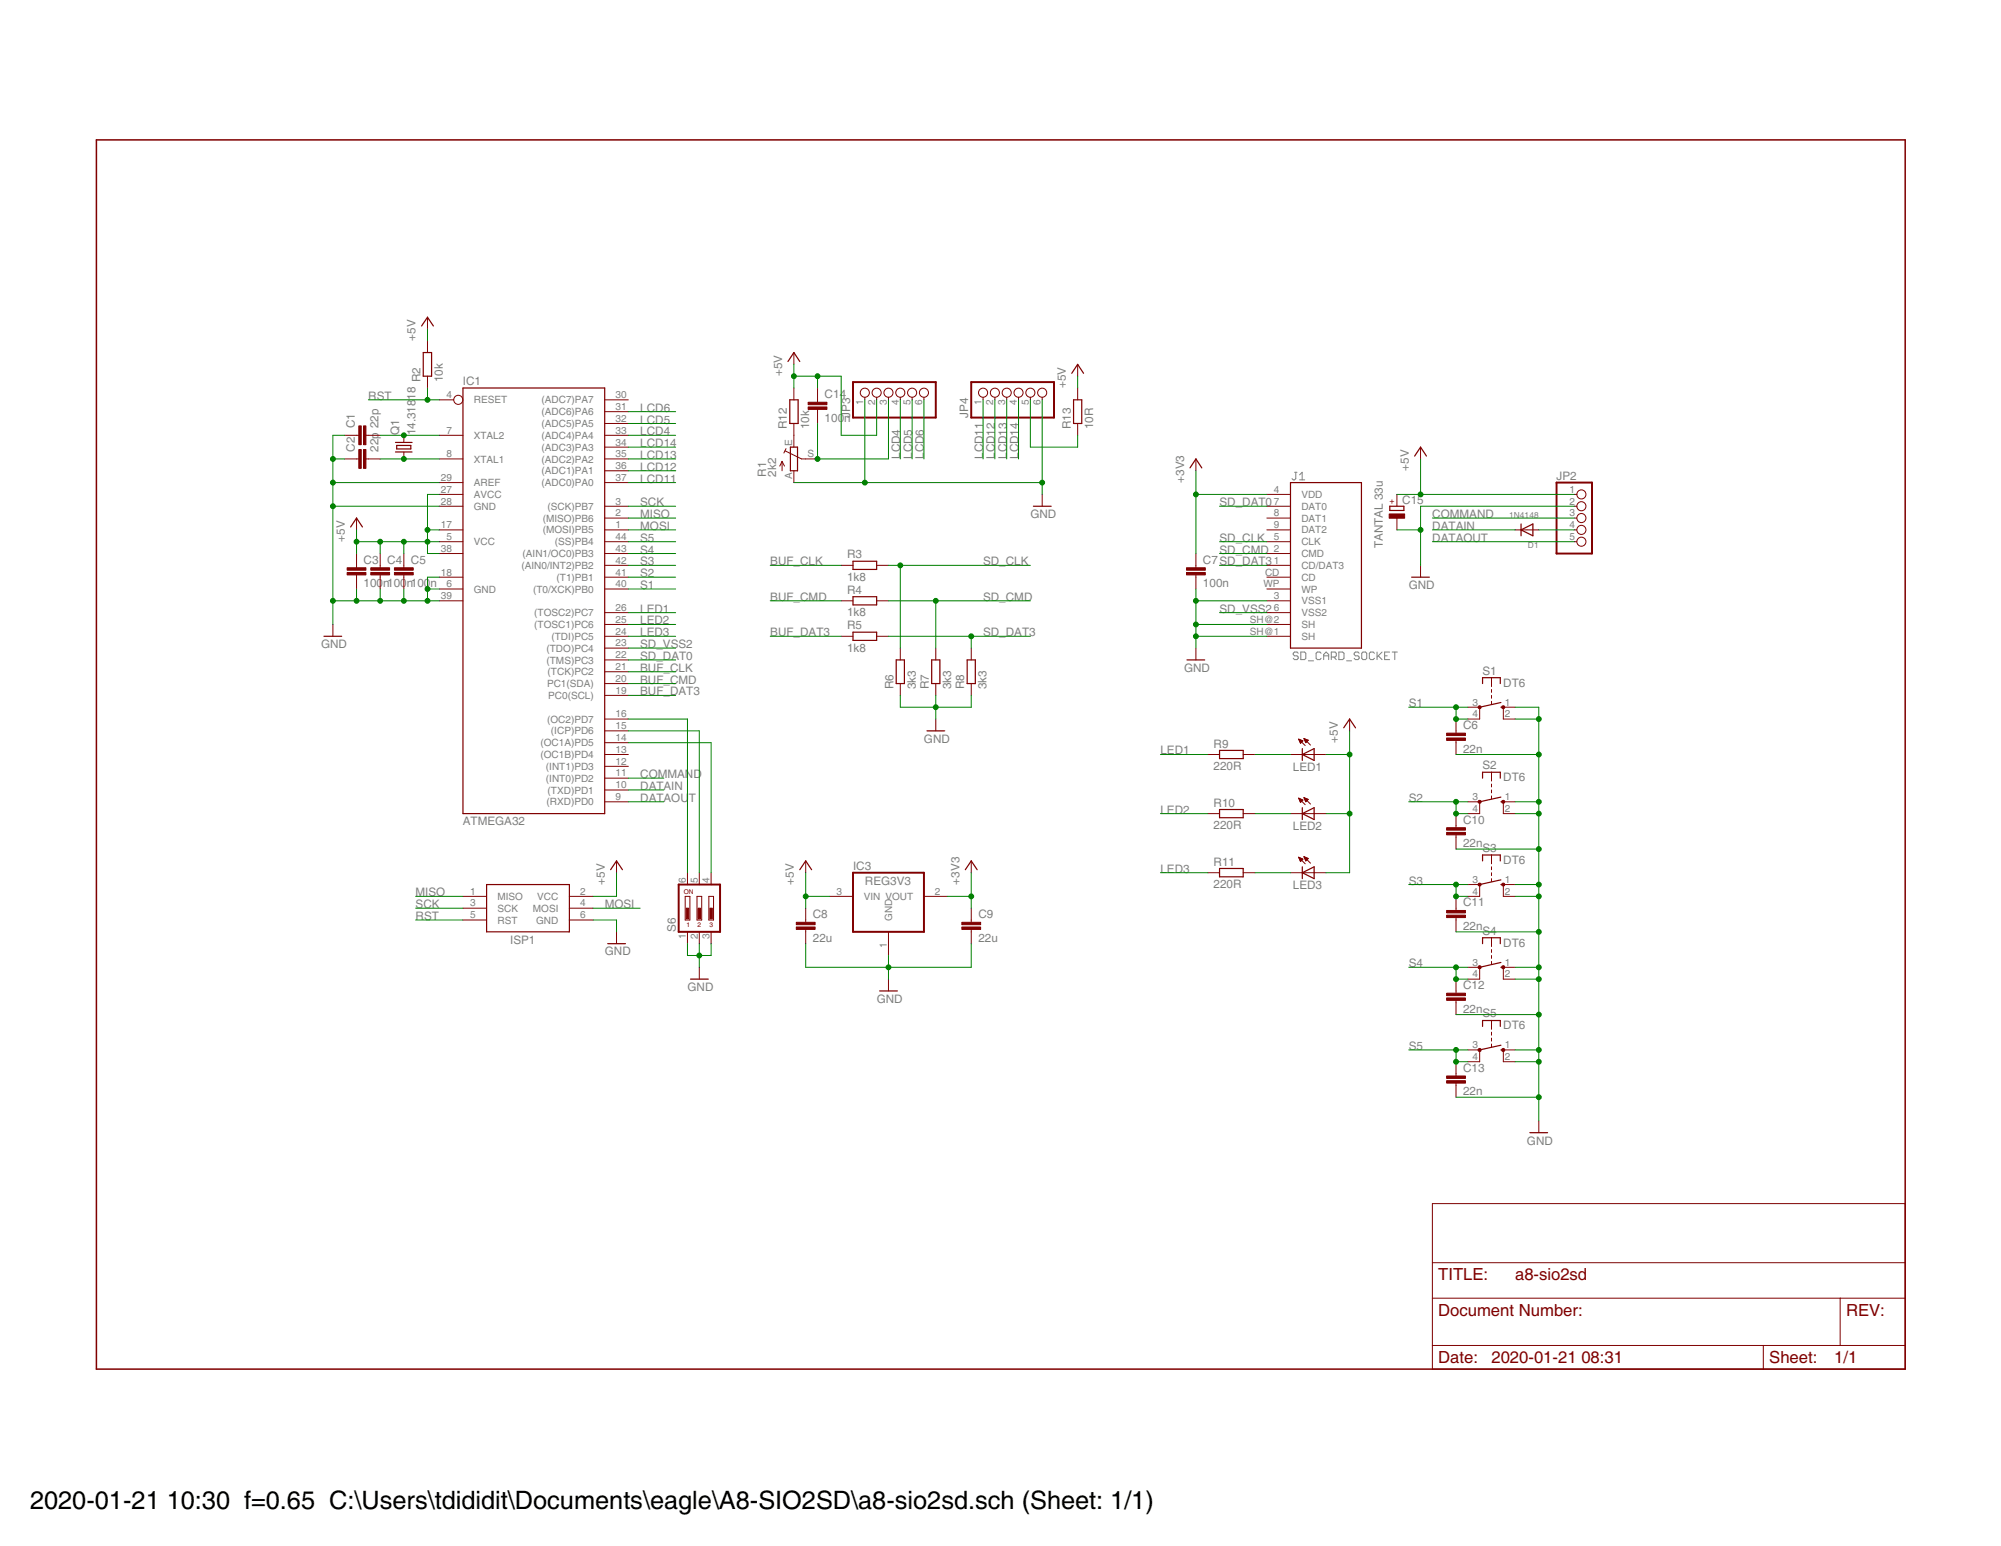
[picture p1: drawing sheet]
<svg xmlns="http://www.w3.org/2000/svg" width="279mm" height="216mm" viewBox="0 0 279 216" stroke-linecap="round" stroke-linejoin="round" font-family="sans-serif">
<g fill="none" stroke="#808080" stroke-width=".14">
<path d="M180.8 66h.3M180.9 66v.8l-.1 .2h-.2l-.2-.2M181.5 67h.7M181.5 66.3l.3-.3v1M181.3 91.2l-.2-.1h-.4l-.1 .1v.2l.1 .2h.4l.2 .2v.1l-.2 .2h-.4l-.1-.2M181.6 91.1h.6l.1 .1v.7l-.1 .2h-.6zM182.7 92.3h.7M184.5 91.2l-.2-.1h-.4l-.1 .1v.7l.1 .2h.4l.2-.2M184.8 91.6h.7M184.8 92.1v-.7l.4-.3 .3 .3v.7M185.9 91.8h.5l.2-.2v-.4l-.2-.1h-.5v1M186.2 91.8l.4 .3"/>
<path d="M186.9 91.1h.6l.2 .1v.7l-.2 .2h-.6zM188 92.3h.7M189.8 91.2l-.2-.1h-.3l-.2 .1v.2l.2 .2h.3l.2 .2v.1l-.2 .2h-.3l-.2-.2M190.3 91.1h.4l.1 .1v.7l-.1 .2h-.4l-.2-.2v-.7zM191.9 91.2l-.2-.1h-.3l-.2 .1v.7l.2 .2h.3l.2-.2M192.3 91.1v1M192.4 91.6l.6 .5M193 91.1l-.7 .7M193.3 91.6h.4M194 91.1h-.7v1h.7M194.4 91.1h.7M194.8 91.1v1"/>
</g>
<g fill="none" stroke="#800000" stroke-width=".17">
<path d="M58.9 45.5l.8-1.2 .8 1.2M59.1 49.2h1.2v3.3h-1.2zM64.6 54.2h19.8v59.4h-19.8zM110 50.5l.8-1.3 .9 1.3M110.3 55.8h1.1v3.3h-1.1zM149.6 52.1l.9-1.2 .8 1.2M149.9 55.8h1.1v3.3h-1.1zM49 73.6l.8-1.3 .8 1.3M55.2 61.8h2.3M55.2 63.1h2.3M55.4 62.2h2v.5h-2zM110.4 62.4h1v3.3h-1z"/>
<path d="M119.1 78.4h3.3v1.1h-3.3zM144.3 70.7h2.5M166.2 65.3l.8-1.2 .8 1.2M180.2 67.4h9.9v23.1h-9.9zM194.1 70.7h1.9v.6h-1.9zM197.5 63.7l.9-1.3 .8 1.3M212.4 74l1.6-.8v1.6zM212.4 73.2v1.6M45.2 88.9h2.5M119.1 83.3h3.3v1.2h-3.3zM119.1 88.3h3.3v1.1h-3.3zM125.1 92.2h1.2v3.3h-1.2z"/>
<path d="M130.1 92.2h1.1v3.3h-1.1zM135 92.2h1.2v3.3h-1.2zM165.7 92.2h2.5M197.1 80.6h2.5M207 95.5v-.9h2.5v.9M209.6 98.8h.3M209.6 98.1l-3 .7M129.4 102.1h2.5M170.3 104.8h3.3v1.1h-3.3zM170.3 113.1h3.3v1.1h-3.3zM181.8 105.4l1.7-.9v1.7zM181.8 104.5v1.7"/>
<path d="M181.8 112.8v1.6M181.8 113.6l1.7-.8v1.6zM187.6 101.6l.8-1.2 .9 1.2M207 108.7v-.9h2.5v.9M209.6 112h.3M209.6 111.3l-3 .7M67.9 123.5h11.6v6.6h-11.6zM84.9 131.8h2.4M85.3 121.5l.8-1.3 .8 1.3M96.4 136.7h2.5M111.7 121.5l.8-1.3 .8 1.3M122.8 138.4h2.5"/>
<path d="M134.8 121.5l.8-1.3 .8 1.3M170.3 121.3h3.3v1.1h-3.3zM181.8 121.1v1.6M181.8 121.9l1.7-.8v1.6zM207 120.2v-.8h2.5v.8M207 131.8v-.8h2.5v.8M209.6 123.5h.3M209.6 122.9l-3 .6M209.6 135.1h.3M209.6 134.4l-3 .7M207 143.3v-.8h2.5v.8M209.6 146.6h.3"/>
<path d="M209.6 146l-3 .6M213.6 158.2h2.5"/>
</g>
<g fill="none" stroke="#800000" stroke-width=".14">
<path d="M59.7 44.3v1.7M59.7 47.6v1.6M59.7 52.5v1.7M61.3 55.8h2.1M84.4 55.8h3.3M84.4 57.5h3.3M84.4 59.1h3.3M110.8 49.2v1.7M110.8 54.2v1.6M110.8 59.1v3.3M114.2 54.2v2M114.2 57.2v1.9"/>
<path d="M120.8 55.5v.3M122.4 55.5v.3M124.1 55.5v.3M125.7 55.5v.3M127.4 55.5v.3M129 55.5v.3M137.3 55.5v.3M138.9 55.5v.3M140.6 55.5v.3M142.2 55.5v.3M143.9 55.5v.3M145.5 55.5v.3"/>
<path d="M150.5 50.9v1.6M150.5 54.2v1.6M150.5 59.1v1.7M48.1 60.8h2M48.1 64.1h2M49.8 72.3v1.7M49.8 77.3v2M51.1 60.8h2M51.1 64.1h2M53.1 77.3v2M56.4 60.8v1M56.4 63.1v1"/>
<path d="M56.4 77.3v2M61.3 77.3h3.3M61.3 69h3.3M61.3 75.6h3.3M61.3 70.7h3.3M61.3 74h3.3M61.3 60.8h3.3M61.3 64.1h3.3M61.3 67.4h3.3M84.4 79h3.3M84.4 77.3h3.3M84.4 75.6h3.3"/>
<path d="M84.4 70.7h3.3M84.4 72.3h3.3M84.4 74h3.3M84.4 60.8h3.3M84.4 62.4h3.3M84.4 64.1h3.3M84.4 65.7h3.3M84.4 67.4h3.3M109.2 64.4v1.3M109.2 64.4l-.3 .7M109.2 64.4l.3 .7M109.6 63l2.3 1.1h2.3"/>
<path d="M109.7 62.7l-.2 .6M110.8 65.7v1.7M117.5 79h1.6M122.4 79h1.7M145.5 69v1.7M167 64.1v1.6M167 77.3v2M176.9 79h3.3M176.9 77.3h3.3M176.9 69h3.3M176.9 75.6h3.3M176.9 70.7h3.3"/>
<path d="M176.9 72.3h3.3M176.9 74h3.3M195.1 69v1.7M195.1 72.3v1.7M198.4 62.4v1.7M198.4 79v1.6M211.6 74h3.3M219.8 69h.4M219.8 75.6h.4M219.8 70.7h.4M219.8 72.3h.4M219.8 74h.4"/>
<path d="M46.5 87.2v1.7M49.8 80.3v2M53.1 80.3v2M56.4 80.3v2M61.3 83.9h3.3M61.3 82.3h3.3M61.3 80.6h3.3M84.4 85.6h3.3M84.4 82.3h3.3M84.4 80.6h3.3M84.4 88.9h3.3M84.4 87.2h3.3"/>
<path d="M84.4 90.5h3.3M84.4 92.2h3.3M84.4 93.8h3.3M84.4 95.5h3.3M84.4 97.1h3.3M117.5 83.9h1.6M117.5 88.9h1.6M122.4 83.9h1.7M122.4 88.9h1.7M125.7 90.5v1.7M125.7 95.5v1.6M130.7 90.5v1.7"/>
<path d="M130.7 95.5v1.6M135.6 90.5v1.7M135.6 95.5v1.6M167 80.3v2M167 90.5v1.7M176.9 83.9h3.3M176.9 85.6h3.3M176.9 82.3h3.3M176.9 80.6h3.3M176.9 88.9h3.3M176.9 87.2h3.3M205 98.8h1.6v1.6h-1.6"/>
<path d="M208.3 94.6v1.3M208.3 96.3v.4M208.3 97.1v.4M208.3 97.9v.4M211.6 98.8h-1.7v1.6h1.7M84.4 100.4h3.3M84.4 112h3.3M84.4 105.4h3.3M84.4 103.7h3.3M84.4 110.3h3.3M84.4 108.7h3.3M84.4 107h3.3"/>
<path d="M84.4 102.1h3.3M130.7 100.4v1.7M168.6 113.6h1.7M168.6 105.4h1.7M173.6 113.6h1.6M173.6 105.4h1.6M180.2 113.6h4.9M180.2 105.4h4.9M181.3 103.2l.9 .9M181.3 103.2l.6 .3-.3 .3zM181.3 111.5l.9 .9M181.3 111.5l.6 .2-.3 .4z"/>
<path d="M181.3 119.7l.9 .9M181.3 119.7l.6 .3-.3 .3zM181.4 103.3h.1M181.4 111.5h.1M181.4 119.7h.1M181.4 103.3h.2M181.4 119.8h.1M181.4 111.6h.2M181.4 119.9h.3M181.4 103.4h.3M181.4 111.7h.4M181.4 103.4h.5"/>
<path d="M181.4 119.9h.4M181.5 103.5h.4M181.5 111.7h.4M181.5 111.8h.3M181.5 103.6h.3M181.5 111.9h.3M181.5 103.7h.2M181.5 111.9h.2M181.6 112h.1M181.6 103.7h.1M181.6 103.8h.1M182.1 103.1l.9 1"/>
<path d="M182.1 103.1l.6 .3M182.1 103.1l.2 .6 .4-.3M182.1 111.4l.9 .9M182.1 111.4l.6 .2-.4 .4zM182.1 119.6l.9 .9M182.1 119.6l.6 .3-.4 .3M182.1 119.6l.2 .6M182.1 103.2h.1M182.1 111.4h.1M182.1 119.7h.1M182.1 111.5h.1M182.1 119.7h.2"/>
<path d="M182.1 103.3h.3M182.1 111.5h.3M182.2 103.3h.3M182.2 119.8h.3M182.2 103.4h.5M182.2 111.6h.4M182.2 119.9h.4M182.2 111.7h.4M182.2 103.4h.4M182.2 103.5h.3M182.3 111.8h.2M182.3 103.6h.2"/>
<path d="M182.3 111.9h.1M182.3 103.7h.1M188.4 100.4v1.7M203.3 100.4v2M203.3 103.4v2M203.3 113.6v2M203.3 116.6v2M205 112h1.6v1.6h-1.6M208.3 107.8v1.3M208.3 109.5v.4M208.3 110.3v.4M208.3 111.1v.4"/>
<path d="M208.3 119.4v1.2M211.6 112h-1.7v1.6h1.7M64.6 125.2h3.3M64.6 126.8h3.3M64.6 128.5h3.3M79.5 125.2h3.3M79.5 126.8h3.3M79.5 128.5h3.3M86.1 120.2v1.7M86.1 130.1v1.7M95.7 125.2h.6v3.3h-.6zM96 121.9v1.6"/>
<path d="M96 130.1v1.7M97.3 125.2h.7v3.3h-.7zM97.6 121.9v1.6M97.6 130.1v1.7M97.6 135.1v1.6M99 125.2h.6v3.3h-.6zM99.3 121.9v1.6M99.3 130.1v1.7M112.5 120.2v1.7M112.5 126.8v2M112.5 129.8v2M115.8 125.2h3.3"/>
<path d="M124.1 130.1v3.3M124.1 136.7v1.7M129 125.2h3.3M135.6 120.2v1.7M135.6 126.8v2M135.6 129.8v2M168.6 121.9h1.7M173.6 121.9h1.6M180.2 121.9h4.9M181.5 120h.4M181.5 120.1h.3M181.5 120.2h.2"/>
<path d="M181.6 120.3h.1M182.2 120h.3M182.3 120.1h.2M182.3 120.1h.1M182.3 120.2h.1M203.3 125.2v1.9M203.3 128.1v2M203.3 136.7v2M203.3 139.7v2M205 123.5h1.6v1.7h-1.6M205 135.1h1.6v1.6h-1.6M208.3 121.1v.4"/>
<path d="M208.3 121.9v.4M208.3 122.7v.4M208.3 131v1.2M208.3 132.6v.4M208.3 133.4v.4M208.3 134.3v.4M211.6 123.5h-1.7v1.7h1.7M211.6 135.1h-1.7v1.6h1.7M203.3 148.3v2M203.3 151.3v1.9M205 146.6h1.6v1.7h-1.6M208.3 142.5v1.2"/>
<path d="M208.3 144.1v.5M208.3 145v.4M208.3 145.8v.4M211.6 146.6h-1.7v1.7h1.7M214.9 156.5v1.7M200 168.1h66v23.1h-66zM200 176.3h66M200 181.3h66M200 187.9h66M246.2 187.9v3.3M256.9 181.3v6.6"/>
<circle cx="64" cy="55.8" r=".64"/>
<circle cx="120.8" cy="54.8" r=".64"/>
<circle cx="122.4" cy="54.8" r=".64"/>
<circle cx="124.1" cy="54.8" r=".64"/>
<circle cx="125.7" cy="54.8" r=".64"/>
<circle cx="127.4" cy="54.8" r=".64"/>
<circle cx="129" cy="54.8" r=".64"/>
<circle cx="137.3" cy="54.8" r=".64"/>
<circle cx="138.9" cy="54.8" r=".64"/>
<circle cx="140.6" cy="54.8" r=".64"/>
<circle cx="142.2" cy="54.8" r=".64"/>
<circle cx="143.9" cy="54.8" r=".64"/>
<circle cx="145.5" cy="54.8" r=".64"/>
<circle cx="220.8" cy="69" r=".64"/>
<circle cx="220.8" cy="70.7" r=".64"/>
<circle cx="220.8" cy="75.6" r=".64"/>
<circle cx="220.8" cy="72.3" r=".64"/>
<circle cx="220.8" cy="74" r=".64"/>
</g>
<g fill="#800000" stroke="#800000" stroke-width=".14">
<path d="M206.4 98.6h.4v.3h-.4z" fill-rule="evenodd"/>
<path d="M209.7 98.6h.4v.3h-.4z" fill-rule="evenodd"/>
<path d="M206.4 111.8h.4v.3h-.4z" fill-rule="evenodd"/>
<path d="M209.7 111.8h.4v.3h-.4z" fill-rule="evenodd"/>
<path d="M206.4 123.4h.4v.3h-.4z" fill-rule="evenodd"/>
<path d="M209.7 123.4h.4v.3h-.4z" fill-rule="evenodd"/>
<path d="M206.4 134.9h.4v.3h-.4z" fill-rule="evenodd"/>
<path d="M209.7 134.9h.4v.3h-.4z" fill-rule="evenodd"/>
<path d="M206.4 146.5h.4v.3h-.4z" fill-rule="evenodd"/>
<path d="M209.7 146.5h.4v.3h-.4z" fill-rule="evenodd"/>
</g>
<path d="M119.1 53.4h11.6v4.9h-11.6zM135.6 53.4h11.6v4.9h-11.6zM217.3 67.4h5v9.9h-5zM94.8 123.5h5.7v6.6h-5.7zM119.1 121.9h9.9v8.2h-9.9z" fill="none" stroke="#800000" stroke-width=".28"/>
<g fill="#800000" stroke="#800000" stroke-width=".14">
<path d="M50.8 59.5h.3v2.6h-.3z"/>
<path d="M50.1 59.5h.3v2.6h-.3z"/>
<path d="M50.8 62.8h.3v2.6h-.3z"/>
<path d="M50.1 62.8h.3v2.6h-.3z"/>
<path d="M95.8 126.8h.4v1.5h-.4z"/>
<path d="M97.5 126.8h.3v1.5h-.3z"/>
<path d="M99.1 126.8h.4v1.5h-.4z"/>
<path d="M48.5 79.9h2.6v.4h-2.6z"/>
<path d="M48.5 79.3h2.6v.3h-2.6z"/>
<path d="M51.8 79.9h2.6v.4h-2.6z"/>
<path d="M51.8 79.3h2.6v.3h-2.6z"/>
<path d="M55.1 79.9h2.6v.4h-2.6z"/>
<path d="M55.1 79.3h2.6v.3h-2.6z"/>
<path d="M165.7 79.9h2.6v.4h-2.6z"/>
<path d="M165.7 79.3h2.6v.3h-2.6z"/>
<path d="M111.2 129.5h2.6v.3h-2.6z"/>
<path d="M111.2 128.8h2.6v.3h-2.6z"/>
<path d="M134.3 129.5h2.6v.3h-2.6z"/>
<path d="M134.3 128.8h2.6v.3h-2.6z"/>
<path d="M202 103.1h2.6v.3h-2.6z"/>
<path d="M202 102.4h2.6v.3h-2.6z"/>
<path d="M202 116.2h2.6v.4h-2.6z"/>
<path d="M202 115.6h2.6v.3h-2.6z"/>
<path d="M202 127.8h2.6v.3h-2.6z"/>
<path d="M202 127.1h2.6v.4h-2.6z"/>
<path d="M202 139.4h2.6v.3h-2.6z"/>
<path d="M202 138.7h2.6v.3h-2.6z"/>
<path d="M202 150.9h2.6v.4h-2.6z"/>
<path d="M202 150.3h2.6v.3h-2.6z"/>
<path d="M112.8 56.8h2.7v.4h-2.7z"/>
<path d="M112.8 56.2h2.7v.3h-2.7z"/>
<path d="M194 71.8h2.1v.6h-2.1z"/>
</g>
<path d="M13.5 19.5h252.5v171.7h-252.5z" fill="none" stroke="#800000" stroke-width=".21"/>
<g fill="none" stroke="#008000" stroke-width=".14">
<path d="M51.4 55.8h9.9M59.7 46v1.6M59.7 54.2v1.6M87.7 59.1h6.6M87.7 57.5h6.6M110.8 52.5h6.7v8.3h4.9v-5M110.8 50.9v3.3M114.2 52.5v1.7M120.8 55.8v11.6M124.1 55.8v8.3h-9.9v-5M125.7 55.8v8.3M127.4 55.8v8.3"/>
<path d="M129 55.8v8.3M137.3 55.8v8.3M138.9 55.8v8.3M140.6 55.8v8.3M142.2 55.8v8.3M143.9 55.8v6.6h6.6v-1.6M145.5 55.8v13.2M150.5 52.5v1.7M46.5 64.1h1.6M46.5 67.4h14.8M46.5 70.7h14.8M48.1 60.8h-1.6v26.4"/>
<path d="M49.8 74v3.3M49.8 75.6h11.5M53.1 60.8h8.2M53.1 64.1h8.2M53.1 75.6v1.7M56.4 75.6v1.7M59.7 74h1.6M61.3 69h-1.6v8.3h1.6M87.7 60.8h6.6M87.7 64.1h6.6M87.7 67.4h6.6M87.7 70.7h6.6"/>
<path d="M87.7 74h6.6M87.7 77.3h6.6M87.7 75.6h6.6M87.7 72.3h6.6M87.7 79h6.6M87.7 65.7h6.6M87.7 62.4h6.6M107.5 79h10M110.8 67.4h34.7M124.1 79h19.8M125.7 79v11.5M167 65.7v11.6"/>
<path d="M167 69h9.9M170.3 70.7h6.6M170.3 77.3h6.6M170.3 75.6h6.6M170.3 79h6.6M195.1 74h3.3M195.1 69h24.7M198.4 64.1v4.9M200 74h11.6M200 75.6h19.8M200 72.3h19.8M214.9 74h4.9"/>
<path d="M219.8 70.7h-21.4v8.3M46.5 83.9h14.8M49.8 82.3v1.6M53.1 82.3v1.6M56.4 82.3v1.6M59.7 82.3h1.6M61.3 80.6h-1.6v3.3M87.7 82.3h6.6M87.7 80.6h6.6M87.7 87.2h6.6M87.7 88.9h6.6M87.7 85.6h6.6"/>
<path d="M87.7 90.5h6.6M87.7 92.2h6.6M87.7 93.8h6.6M87.7 95.5h6.6M87.7 97.1h6.6M107.5 83.9h10M107.5 88.9h10M124.1 83.9h19.8M124.1 88.9h19.8M125.7 97.1v1.7h9.9v-1.7M130.7 83.9v6.6M130.7 97.1v3.3"/>
<path d="M135.6 88.9v1.6M167 83.9h9.9M167 87.2h9.9M167 88.9h9.9M167 82.3v8.2M170.3 85.6h6.6M196.7 98.8h8.3M203.3 98.8v1.6h1.7M211.6 98.8h3.3v57.7M87.7 100.4h8.3v21.5M87.7 103.7h11.6v18.2M87.7 102.1h9.9v19.8"/>
<path d="M87.7 112h5M87.7 110.3h5M87.7 108.7h5M162 113.6h6.6M162 105.4h6.6M175.2 113.6h5M175.2 105.4h5M185.1 113.6h3.3M185.1 105.4h3.3M188.4 102.1v19.8h-3.3M196.7 112h8.3M203.3 112v1.6h1.7"/>
<path d="M203.3 105.4h11.6M203.3 118.6h11.6M211.6 113.6h3.3M211.6 112h3.3M211.6 100.4h3.3M58 128.5h6.6M58 125.2h6.6M58 126.8h6.6M82.8 128.5h3.3v1.6M82.8 126.8h6.6M86.1 121.9v3.3h-3.3M96 131.8v1.6h3.3v-1.6"/>
<path d="M97.6 131.8v3.3M112.5 121.9v4.9M112.5 131.8v3.3h23.1v-3.3M112.5 125.2h3.3M124.1 133.4v3.3M132.3 125.2h3.3M135.6 121.9v4.9M162 121.9h6.6M175.2 121.9h5M196.7 135.1h8.3M196.7 123.5h8.3M203.3 135.1v1.6h1.7"/>
<path d="M203.3 123.5v1.7h1.7M203.3 130.1h11.6M211.6 135.1h3.3M211.6 136.7h3.3M211.6 125.2h3.3M211.6 123.5h3.3M196.7 146.6h8.3M203.3 146.6v1.7h1.7M203.3 141.7h11.6M203.3 153.2h11.6M211.6 148.3h3.3M211.6 146.6h3.3"/>
</g>
<g fill="#008000" stroke="#008000" stroke-width=".14">
<circle cx="56.4" cy="60.8" r=".34"/>
<circle cx="56.4" cy="64.1" r=".34"/>
<circle cx="46.5" cy="64.1" r=".34"/>
<circle cx="46.5" cy="67.4" r=".34"/>
<circle cx="46.5" cy="70.7" r=".34"/>
<circle cx="46.5" cy="83.9" r=".34"/>
<circle cx="59.7" cy="83.9" r=".34"/>
<circle cx="59.7" cy="82.3" r=".34"/>
<circle cx="49.8" cy="83.9" r=".34"/>
<circle cx="53.1" cy="83.9" r=".34"/>
<circle cx="56.4" cy="83.9" r=".34"/>
<circle cx="97.6" cy="133.4" r=".34"/>
<circle cx="124.1" cy="135.1" r=".34"/>
<circle cx="167" cy="87.2" r=".34"/>
<circle cx="167" cy="83.9" r=".34"/>
<circle cx="167" cy="88.9" r=".34"/>
<circle cx="214.9" cy="148.3" r=".34"/>
<circle cx="214.9" cy="146.6" r=".34"/>
<circle cx="214.9" cy="136.7" r=".34"/>
<circle cx="214.9" cy="135.1" r=".34"/>
<circle cx="214.9" cy="125.2" r=".34"/>
<circle cx="214.9" cy="123.5" r=".34"/>
<circle cx="214.9" cy="113.6" r=".34"/>
<circle cx="214.9" cy="112" r=".34"/>
<circle cx="214.9" cy="100.4" r=".34"/>
<circle cx="214.9" cy="105.4" r=".34"/>
<circle cx="214.9" cy="118.6" r=".34"/>
<circle cx="214.9" cy="130.1" r=".34"/>
<circle cx="214.9" cy="141.7" r=".34"/>
<circle cx="214.9" cy="153.2" r=".34"/>
<circle cx="198.4" cy="74" r=".34"/>
<circle cx="130.7" cy="98.8" r=".34"/>
<circle cx="145.5" cy="67.4" r=".34"/>
<circle cx="120.8" cy="67.4" r=".34"/>
<circle cx="59.7" cy="75.6" r=".34"/>
<circle cx="59.7" cy="74" r=".34"/>
<circle cx="49.8" cy="75.6" r=".34"/>
<circle cx="53.1" cy="75.6" r=".34"/>
<circle cx="56.4" cy="75.6" r=".34"/>
<circle cx="112.5" cy="125.2" r=".34"/>
<circle cx="198.4" cy="69" r=".34"/>
<circle cx="188.4" cy="105.4" r=".34"/>
<circle cx="188.4" cy="113.6" r=".34"/>
<circle cx="114.2" cy="52.5" r=".34"/>
<circle cx="110.8" cy="52.5" r=".34"/>
<circle cx="59.7" cy="55.8" r=".34"/>
<circle cx="135.6" cy="125.2" r=".34"/>
<circle cx="167" cy="69" r=".34"/>
<circle cx="203.3" cy="98.8" r=".34"/>
<circle cx="203.3" cy="100.4" r=".34"/>
<circle cx="203.3" cy="112" r=".34"/>
<circle cx="203.3" cy="113.6" r=".34"/>
<circle cx="203.3" cy="123.5" r=".34"/>
<circle cx="203.3" cy="125.2" r=".34"/>
<circle cx="203.3" cy="135.1" r=".34"/>
<circle cx="203.3" cy="136.7" r=".34"/>
<circle cx="203.3" cy="146.6" r=".34"/>
<circle cx="203.3" cy="148.3" r=".34"/>
<circle cx="125.7" cy="79" r=".34"/>
<circle cx="130.7" cy="83.9" r=".34"/>
<circle cx="135.6" cy="88.9" r=".34"/>
<circle cx="114.2" cy="64.1" r=".34"/>
</g>
<g font-size="3.5">
<text x="4.2" y="210.7">2020-01-21</text>
<text x="23.3" y="210.7">10:30 f=0.65 C:\Users\tdididit\Documents\eagle\A8-SIO2SD\a8-sio2sd.sch (Sheet: 1/1)</text>
</g>
<g font-size="2.3" fill="#800000">
<text x="200.8" y="178.8">TITLE:</text>
<text x="211.6" y="178.8">a8-sio2sd</text>
<text x="200.8" y="183.8">Document Number:</text>
<text x="257.8" y="183.8">REV:</text>
<text x="200.8" y="190.4">Date:</text>
<text x="208.3" y="190.4">2020-01-21</text>
<text x="220.8" y="190.4">08:31</text>
<text x="247" y="190.4">Sheet:</text>
<text x="256.1" y="190.4">1/1</text>
</g>
<g font-size="1.6" fill="#808080">
<text x="58" y="47.6" transform="rotate(-90 58 47.6)">+5V</text>
<text x="58.7" y="53.4" transform="rotate(-90 58.7 53.4)">R2</text>
<text x="61.8" y="53.4" transform="rotate(-90 61.8 53.4)">10k</text>
<text x="64.6" y="53.7">IC1</text>
<text x="109.2" y="52.5" transform="rotate(-90 109.2 52.5)">+5V</text>
<text x="49.5" y="59.8" transform="rotate(-90 49.5 59.8)">C1</text>
<text x="51.4" y="55.8">RST</text>
<text x="58" y="55.8" transform="rotate(-90 58 55.8)">18</text>
<text x="89.4" y="59.1">LCD5</text>
<text x="89.4" y="57.5">LCD6</text>
<text x="109.9" y="60" transform="rotate(-90 109.9 60)">R12</text>
<text x="113" y="60" transform="rotate(-90 113 60)">10k</text>
<text x="115.1" y="58.9">100</text>
<text x="115.1" y="55.6">C14</text>
<text x="117.9" y="58.9">n</text>
<text x="118.7" y="58.3" transform="rotate(-90 118.7 58.3)">JP3</text>
<text x="135.2" y="58.3" transform="rotate(-90 135.2 58.3)">JP4</text>
<text x="148.8" y="54.2" transform="rotate(-90 148.8 54.2)">+5V</text>
<text x="149.5" y="60" transform="rotate(-90 149.5 60)">R13</text>
<text x="152.6" y="60" transform="rotate(-90 152.6 60)">10R</text>
<text x="49.5" y="63.1" transform="rotate(-90 49.5 63.1)">C2</text>
<text x="52.8" y="63.1" transform="rotate(-90 52.8 63.1)">22p 22p</text>
<text x="55.7" y="60.8" transform="rotate(-90 55.7 60.8)">Q1</text>
<text x="58" y="60.8" transform="rotate(-90 58 60.8)">14.318</text>
<text x="89.4" y="65.8">LCD12</text>
<text x="89.4" y="64.1">LCD13</text>
<text x="89.4" y="62.4">LCD14</text>
<text x="89.4" y="60.8">LCD4</text>
<text x="125.7" y="64.1" transform="rotate(-90 125.7 64.1)">LCD4</text>
<text x="127.4" y="64.1" transform="rotate(-90 127.4 64.1)">LCD5</text>
<text x="129" y="64.1" transform="rotate(-90 129 64.1)">LCD6</text>
<text x="137.3" y="64.1" transform="rotate(-90 137.3 64.1)">LCD11</text>
<text x="138.9" y="64.1" transform="rotate(-90 138.9 64.1)">LCD12</text>
<text x="140.6" y="64.1" transform="rotate(-90 140.6 64.1)">LCD13</text>
<text x="142.2" y="64.1" transform="rotate(-90 142.2 64.1)">LCD14</text>
<text x="196.7" y="65.8" transform="rotate(-90 196.7 65.8)">+5V</text>
<text x="89.4" y="70.7">SCK</text>
<text x="89.4" y="67.4">LCD11</text>
<text x="107" y="66.6" transform="rotate(-90 107 66.6)">R1</text>
<text x="108.4" y="66.6" transform="rotate(-90 108.4 66.6)">2k2</text>
<text x="165.3" y="67.4" transform="rotate(-90 165.3 67.4)">+3V3</text>
<text x="170.3" y="70.7">SD_DAT0</text>
<text x="195.8" y="70.4">C15</text>
<text x="217.3" y="67">JP2</text>
<text x="48.1" y="75.7" transform="rotate(-90 48.1 75.7)">+5V</text>
<text x="89.4" y="72.4">MISO</text>
<text x="89.4" y="74">MOSI</text>
<text x="89.4" y="77.3">S4</text>
<text x="89.4" y="75.7">S5</text>
<text x="118.3" y="78">R3</text>
<text x="143.9" y="72.4">GND</text>
<text x="170.3" y="75.7">SD_CLK</text>
<text x="170.3" y="77.3">SD_CMD</text>
<text x="193.1" y="76.6" transform="rotate(-90 193.1 76.6)">TANTAL 33u</text>
<text x="200" y="75.7">DATAOUT</text>
<text x="200" y="74">DATAIN</text>
<text x="200" y="72.4">COMMAND</text>
<text x="50.8" y="82">100n100n100n</text>
<text x="50.8" y="78.7">C3</text>
<text x="54.1" y="78.7">C4</text>
<text x="57.4" y="78.7">C5</text>
<text x="89.4" y="82.3">S1</text>
<text x="89.4" y="80.6">S2</text>
<text x="89.4" y="79">S3</text>
<text x="107.6" y="79">BUF_CLK</text>
<text x="107.6" y="83.9">BUF_CMD</text>
<text x="118.3" y="81.1">1k8</text>
<text x="118.3" y="82.9">R4</text>
<text x="137.3" y="79">SD_CLK</text>
<text x="137.3" y="83.9">SD_CMD</text>
<text x="168" y="82">100n</text>
<text x="168" y="78.7">C7SD_DAT3</text>
<text x="196.7" y="82.3">GND</text>
<text x="89.4" y="85.6">LED1</text>
<text x="89.4" y="87.2">LED2</text>
<text x="89.4" y="88.9">LED3</text>
<text x="107.6" y="88.9">BUF_DAT3</text>
<text x="118.3" y="86.1">1k8</text>
<text x="118.3" y="87.9">R5</text>
<text x="137.3" y="88.9">SD_DAT3</text>
<text x="170.3" y="85.6">SD_VSS2</text>
<text x="44.8" y="90.5">GND</text>
<text x="89.4" y="90.5">SD_VSS2</text>
<text x="89.4" y="92.2">SD_DAT0</text>
<text x="89.4" y="93.8">BUF_CLK</text>
<text x="89.4" y="95.5">BUF_CMD</text>
<text x="118.3" y="91">1k8</text>
<text x="165.3" y="93.8">GND</text>
<text x="207" y="94.2">S1</text>
<text x="209.9" y="95.9">DT6</text>
<text x="89.4" y="97.1">BUF_DAT3</text>
<text x="124.7" y="96.3" transform="rotate(-90 124.7 96.3)">R6</text>
<text x="127.9" y="96.3" transform="rotate(-90 127.9 96.3)">3k3</text>
<text x="129.7" y="96.3" transform="rotate(-90 129.7 96.3)">R7</text>
<text x="132.8" y="96.3" transform="rotate(-90 132.8 96.3)">3k3</text>
<text x="134.6" y="96.3" transform="rotate(-90 134.6 96.3)">R8</text>
<text x="137.8" y="96.3" transform="rotate(-90 137.8 96.3)">3k3</text>
<text x="196.7" y="98.8">S1</text>
<text x="204.3" y="101.8">C6</text>
<text x="129" y="103.7">GND</text>
<text x="162" y="105.4">LED1</text>
<text x="169.5" y="107.5">220R</text>
<text x="169.5" y="104.4">R9</text>
<text x="180.5" y="107.7">LED1</text>
<text x="186.8" y="103.7" transform="rotate(-90 186.8 103.7)">+5V</text>
<text x="204.3" y="105.1">22n</text>
<text x="207" y="107.4">S2</text>
<text x="89.4" y="112">DATAOU</text>
<text x="89.4" y="110.3">DATAIN</text>
<text x="89.4" y="108.7">COMMAND</text>
<text x="96.2" y="112">T</text>
<text x="162" y="113.6">LED2</text>
<text x="169.5" y="112.6">R10</text>
<text x="196.7" y="112">S2</text>
<text x="209.9" y="109.1">DT6</text>
<text x="64.6" y="115.3">ATMEGA32</text>
<text x="169.5" y="115.8">220R</text>
<text x="180.5" y="115.9">LED2</text>
<text x="204.3" y="118.3">22n</text>
<text x="204.3" y="115">C10</text>
<text x="207" y="119">S3</text>
<text x="58" y="125.2">MISO</text>
<text x="84.4" y="123.5" transform="rotate(-90 84.4 123.5)">+5V</text>
<text x="110.9" y="123.5" transform="rotate(-90 110.9 123.5)">+5V</text>
<text x="119.1" y="121.5">IC3</text>
<text x="120.8" y="123.5">REG3V3</text>
<text x="134" y="123.5" transform="rotate(-90 134 123.5)">+3V3</text>
<text x="162" y="121.9">LED3</text>
<text x="169.5" y="124">220R</text>
<text x="169.5" y="120.9">R11</text>
<text x="180.5" y="124.2">LED3</text>
<text x="196.7" y="123.5">S3</text>
<text x="209.9" y="120.6">DT6</text>
<text x="58" y="126.8">SCK</text>
<text x="58" y="128.5">RST</text>
<text x="71.2" y="131.8">ISP1</text>
<text x="84.4" y="126.8">MOSI</text>
<text x="94.3" y="130.1" transform="rotate(-90 94.3 130.1)">S6</text>
<text x="113.5" y="131.5">22u</text>
<text x="113.5" y="128.2">C8</text>
<text x="136.6" y="131.5">22u</text>
<text x="136.6" y="128.2">C9</text>
<text x="204.3" y="129.9">22n</text>
<text x="204.3" y="126.6">C11</text>
<text x="207" y="130.5">S4</text>
<text x="84.4" y="133.4">GND</text>
<text x="196.7" y="135.1">S4</text>
<text x="209.9" y="132.2">DT6</text>
<text x="96" y="138.4">GND</text>
<text x="122.4" y="140">GND</text>
<text x="204.3" y="141.4">22n</text>
<text x="204.3" y="138.1">C12</text>
<text x="207" y="142.1">S5</text>
<text x="209.9" y="143.7">DT6</text>
<text x="196.7" y="146.6">S5</text>
<text x="204.3" y="149.7">C13</text>
<text x="204.3" y="153">22n</text>
<text x="213.2" y="159.8">GND</text>
</g>
<g font-size="1.4" fill="#808080">
<text x="62.3" y="55.6">4</text>
<text x="66.2" y="56.3">RESET</text>
<text x="75.6" y="56.3">(ADC7)PA7</text>
<text x="75.6" y="58">(ADC6)PA6</text>
<text x="75.6" y="59.6">(ADC5)PA5</text>
<text x="86" y="55.6">30</text>
<text x="86" y="57.3">31</text>
<text x="86" y="58.9">32</text>
<text x="120.5" y="56.5" transform="rotate(-90 120.5 56.5)">1</text>
<text x="122.2" y="56.5" transform="rotate(-90 122.2 56.5)">2</text>
<text x="123.8" y="56.5" transform="rotate(-90 123.8 56.5)">3</text>
<text x="125.5" y="56.5" transform="rotate(-90 125.5 56.5)">4</text>
<text x="127.1" y="56.5" transform="rotate(-90 127.1 56.5)">5</text>
<text x="128.8" y="56.5" transform="rotate(-90 128.8 56.5)">6</text>
<text x="137" y="56.5" transform="rotate(-90 137 56.5)">1</text>
<text x="138.7" y="56.5" transform="rotate(-90 138.7 56.5)">2</text>
<text x="140.3" y="56.5" transform="rotate(-90 140.3 56.5)">3</text>
<text x="142" y="56.5" transform="rotate(-90 142 56.5)">4</text>
<text x="143.6" y="56.5" transform="rotate(-90 143.6 56.5)">5</text>
<text x="145.3" y="56.5" transform="rotate(-90 145.3 56.5)">6</text>
<text x="62.3" y="63.9">8</text>
<text x="62.3" y="60.6">7</text>
<text x="66.2" y="64.6">XTAL1</text>
<text x="66.2" y="61.3">XTAL2</text>
<text x="75.6" y="61.3">(ADC4)PA4</text>
<text x="75.6" y="62.9">(ADC3)PA3</text>
<text x="75.6" y="64.6">(ADC2)PA2</text>
<text x="86" y="60.6">33</text>
<text x="86" y="62.2">34</text>
<text x="86" y="63.9">35</text>
<text x="86" y="65.5">36</text>
<text x="110.6" y="62.2" transform="rotate(-90 110.6 62.2)">E</text>
<text x="112.7" y="63.9">S</text>
<text x="61.6" y="70.5">28</text>
<text x="61.6" y="68.8">27</text>
<text x="61.6" y="67.2">29</text>
<text x="66.2" y="71.2">GND</text>
<text x="66.2" y="69.5">AVCC</text>
<text x="66.2" y="67.9">AREF</text>
<text x="75.6" y="66.3">(ADC1)PA1</text>
<text x="75.6" y="67.9">(ADC0)PA0</text>
<text x="76.5" y="71.2">(SCK)PB7</text>
<text x="86" y="67.2">37</text>
<text x="86" y="70.5">3</text>
<text x="110.6" y="66.9" transform="rotate(-90 110.6 66.9)">A</text>
<text x="177.9" y="68.8">4</text>
<text x="177.9" y="70.5">7</text>
<text x="181.7" y="69.5">VDD</text>
<text x="181.7" y="71.2">DAT0</text>
<text x="219.2" y="68.8">1</text>
<text x="219.2" y="70.5">2</text>
<text x="61.6" y="73.8">17</text>
<text x="61.6" y="77.1">38</text>
<text x="62.3" y="75.4">5</text>
<text x="66.2" y="76.1">VCC</text>
<text x="73" y="77.8">(AIN1/OC0)PB3</text>
<text x="75.8" y="72.9">(MISO)PB6</text>
<text x="75.8" y="74.5">(MOSI)PB5</text>
<text x="77.5" y="76.2">(SS)PB4</text>
<text x="86" y="72.1">2</text>
<text x="86" y="73.8">1</text>
<text x="86" y="75.4">44</text>
<text x="86" y="77.1">43</text>
<text x="177.9" y="77.1">2</text>
<text x="177.9" y="75.4">5</text>
<text x="177.9" y="72.1">8</text>
<text x="177.9" y="73.8">9</text>
<text x="181.7" y="77.8">CMD</text>
<text x="181.7" y="76.1">CLK</text>
<text x="181.7" y="72.8">DAT1</text>
<text x="181.7" y="74.5">DAT2</text>
<text x="219.2" y="72.1">3</text>
<text x="219.2" y="73.8">4</text>
<text x="219.2" y="75.4">5</text>
<text x="61.6" y="80.4">18</text>
<text x="61.6" y="83.7">39</text>
<text x="62.3" y="82">6</text>
<text x="66.2" y="82.8">GND</text>
<text x="72.8" y="79.5">(AIN0/INT2)PB2</text>
<text x="74.5" y="82.8">(T0/XCK)PB0</text>
<text x="77.7" y="81.1">(T1)PB1</text>
<text x="86" y="78.7">42</text>
<text x="86" y="80.4">41</text>
<text x="86" y="82">40</text>
<text x="176.4" y="82">WP</text>
<text x="176.6" y="80.4">CD</text>
<text x="177.9" y="78.7">1</text>
<text x="177.9" y="83.7">3</text>
<text x="181.7" y="79.5">CD/DAT3</text>
<text x="181.7" y="82.8">WP</text>
<text x="181.7" y="81.1">CD</text>
<text x="74.6" y="86.1">(TOSC2)PC7</text>
<text x="74.6" y="87.7">(TOSC1)PC6</text>
<text x="77" y="89.4">(TDI)PC5</text>
<text x="86" y="85.3">26</text>
<text x="86" y="87">25</text>
<text x="86" y="88.6">24</text>
<text x="174.5" y="88.6">SH@1</text>
<text x="174.5" y="87">SH@2</text>
<text x="177.9" y="85.3">6</text>
<text x="181.7" y="84.4">VSS1</text>
<text x="181.7" y="86.1">VSS2</text>
<text x="181.7" y="89.4">SH</text>
<text x="181.7" y="87.7">SH</text>
<text x="76.3" y="91">(TDO)PC4</text>
<text x="76.3" y="92.7">(TMS)PC3</text>
<text x="76.4" y="96">PC1(SDA)</text>
<text x="76.5" y="94.3">(TCK)PC2</text>
<text x="86" y="90.3">23</text>
<text x="86" y="91.9">22</text>
<text x="86" y="93.6">21</text>
<text x="86" y="95.2">20</text>
<text x="76.4" y="100.9">(OC2)PD7</text>
<text x="76.5" y="97.6">PC0(SCL)</text>
<text x="86" y="96.9">19</text>
<text x="86" y="101.8">15</text>
<text x="86" y="100.2">16</text>
<text x="205.6" y="98.5">3</text>
<text x="205.6" y="100.2">4</text>
<text x="210.1" y="98.5">1</text>
<text x="210.1" y="100.2">2</text>
<text x="75.5" y="105.9">(OC1B)PD4</text>
<text x="75.5" y="104.2">(OC1A)PD5</text>
<text x="76.2" y="107.5">(INT1)PD3</text>
<text x="76.9" y="102.6">(ICP)PD6</text>
<text x="86" y="106.8">12</text>
<text x="86" y="105.1">13</text>
<text x="86" y="103.5">14</text>
<text x="76.2" y="109.2">(INT0)PD2</text>
<text x="76.3" y="112.5">(RXD)PD0</text>
<text x="76.5" y="110.8">(TXD)PD1</text>
<text x="86" y="111.7">9</text>
<text x="86" y="110.1">10</text>
<text x="86" y="108.4">11</text>
<text x="205.6" y="111.7">3</text>
<text x="205.6" y="113.4">4</text>
<text x="210.1" y="111.7">1</text>
<text x="210.1" y="113.4">2</text>
<text x="65.6" y="124.9">1</text>
<text x="69.5" y="125.7">MISO</text>
<text x="75" y="125.7">VCC</text>
<text x="81" y="124.9">2</text>
<text x="95.8" y="123.3" transform="rotate(-90 95.8 123.3)">6</text>
<text x="97.4" y="123.3" transform="rotate(-90 97.4 123.3)">5</text>
<text x="99.1" y="123.3" transform="rotate(-90 99.1 123.3)">4</text>
<text x="116.8" y="124.9">3</text>
<text x="120.6" y="125.7">VIN VOUT</text>
<text x="130.5" y="124.9">2</text>
<text x="205.6" y="123.3">3</text>
<text x="205.6" y="124.9">4</text>
<text x="210.1" y="123.3">1</text>
<text x="210.1" y="124.9">2</text>
<text x="65.6" y="126.6">3</text>
<text x="65.6" y="128.2">5</text>
<text x="69.5" y="127.3">SCK</text>
<text x="69.5" y="129">RST</text>
<text x="74.4" y="127.3">MOSI</text>
<text x="74.9" y="129">GND</text>
<text x="81" y="128.2">6</text>
<text x="81" y="126.6">4</text>
<text x="95.8" y="131.1" transform="rotate(-90 95.8 131.1)">1</text>
<text x="97.4" y="131.1" transform="rotate(-90 97.4 131.1)">2</text>
<text x="99.1" y="131.1" transform="rotate(-90 99.1 131.1)">3</text>
<text x="124.6" y="128.6" transform="rotate(-90 124.6 128.6)">GND</text>
<text x="123.8" y="132.4" transform="rotate(-90 123.8 132.4)">1</text>
<text x="205.6" y="134.8">3</text>
<text x="205.6" y="136.5">4</text>
<text x="210.1" y="134.8">1</text>
<text x="210.1" y="136.5">2</text>
<text x="205.6" y="146.4">3</text>
<text x="205.6" y="148.1">4</text>
<text x="210.1" y="146.4">1</text>
<text x="210.1" y="148.1">2</text>
</g>
<text font-size="1.2" fill="#800000" x="194.7" y="70.4" transform="rotate(-90 194.7 70.4)">+</text>
<g font-size="1.2" fill="#808080">
<text x="210.7" y="72.4">1N4148</text>
<text x="213.4" y="76.5">D1</text>
</g>
<g font-size=".9" fill="#800000">
<text x="95.5" y="124.8">ON</text>
<text x="95.8" y="129.5">1</text>
<text x="97.4" y="129.5">2</text>
<text x="99.1" y="129.5">3</text>
</g>
</svg>
